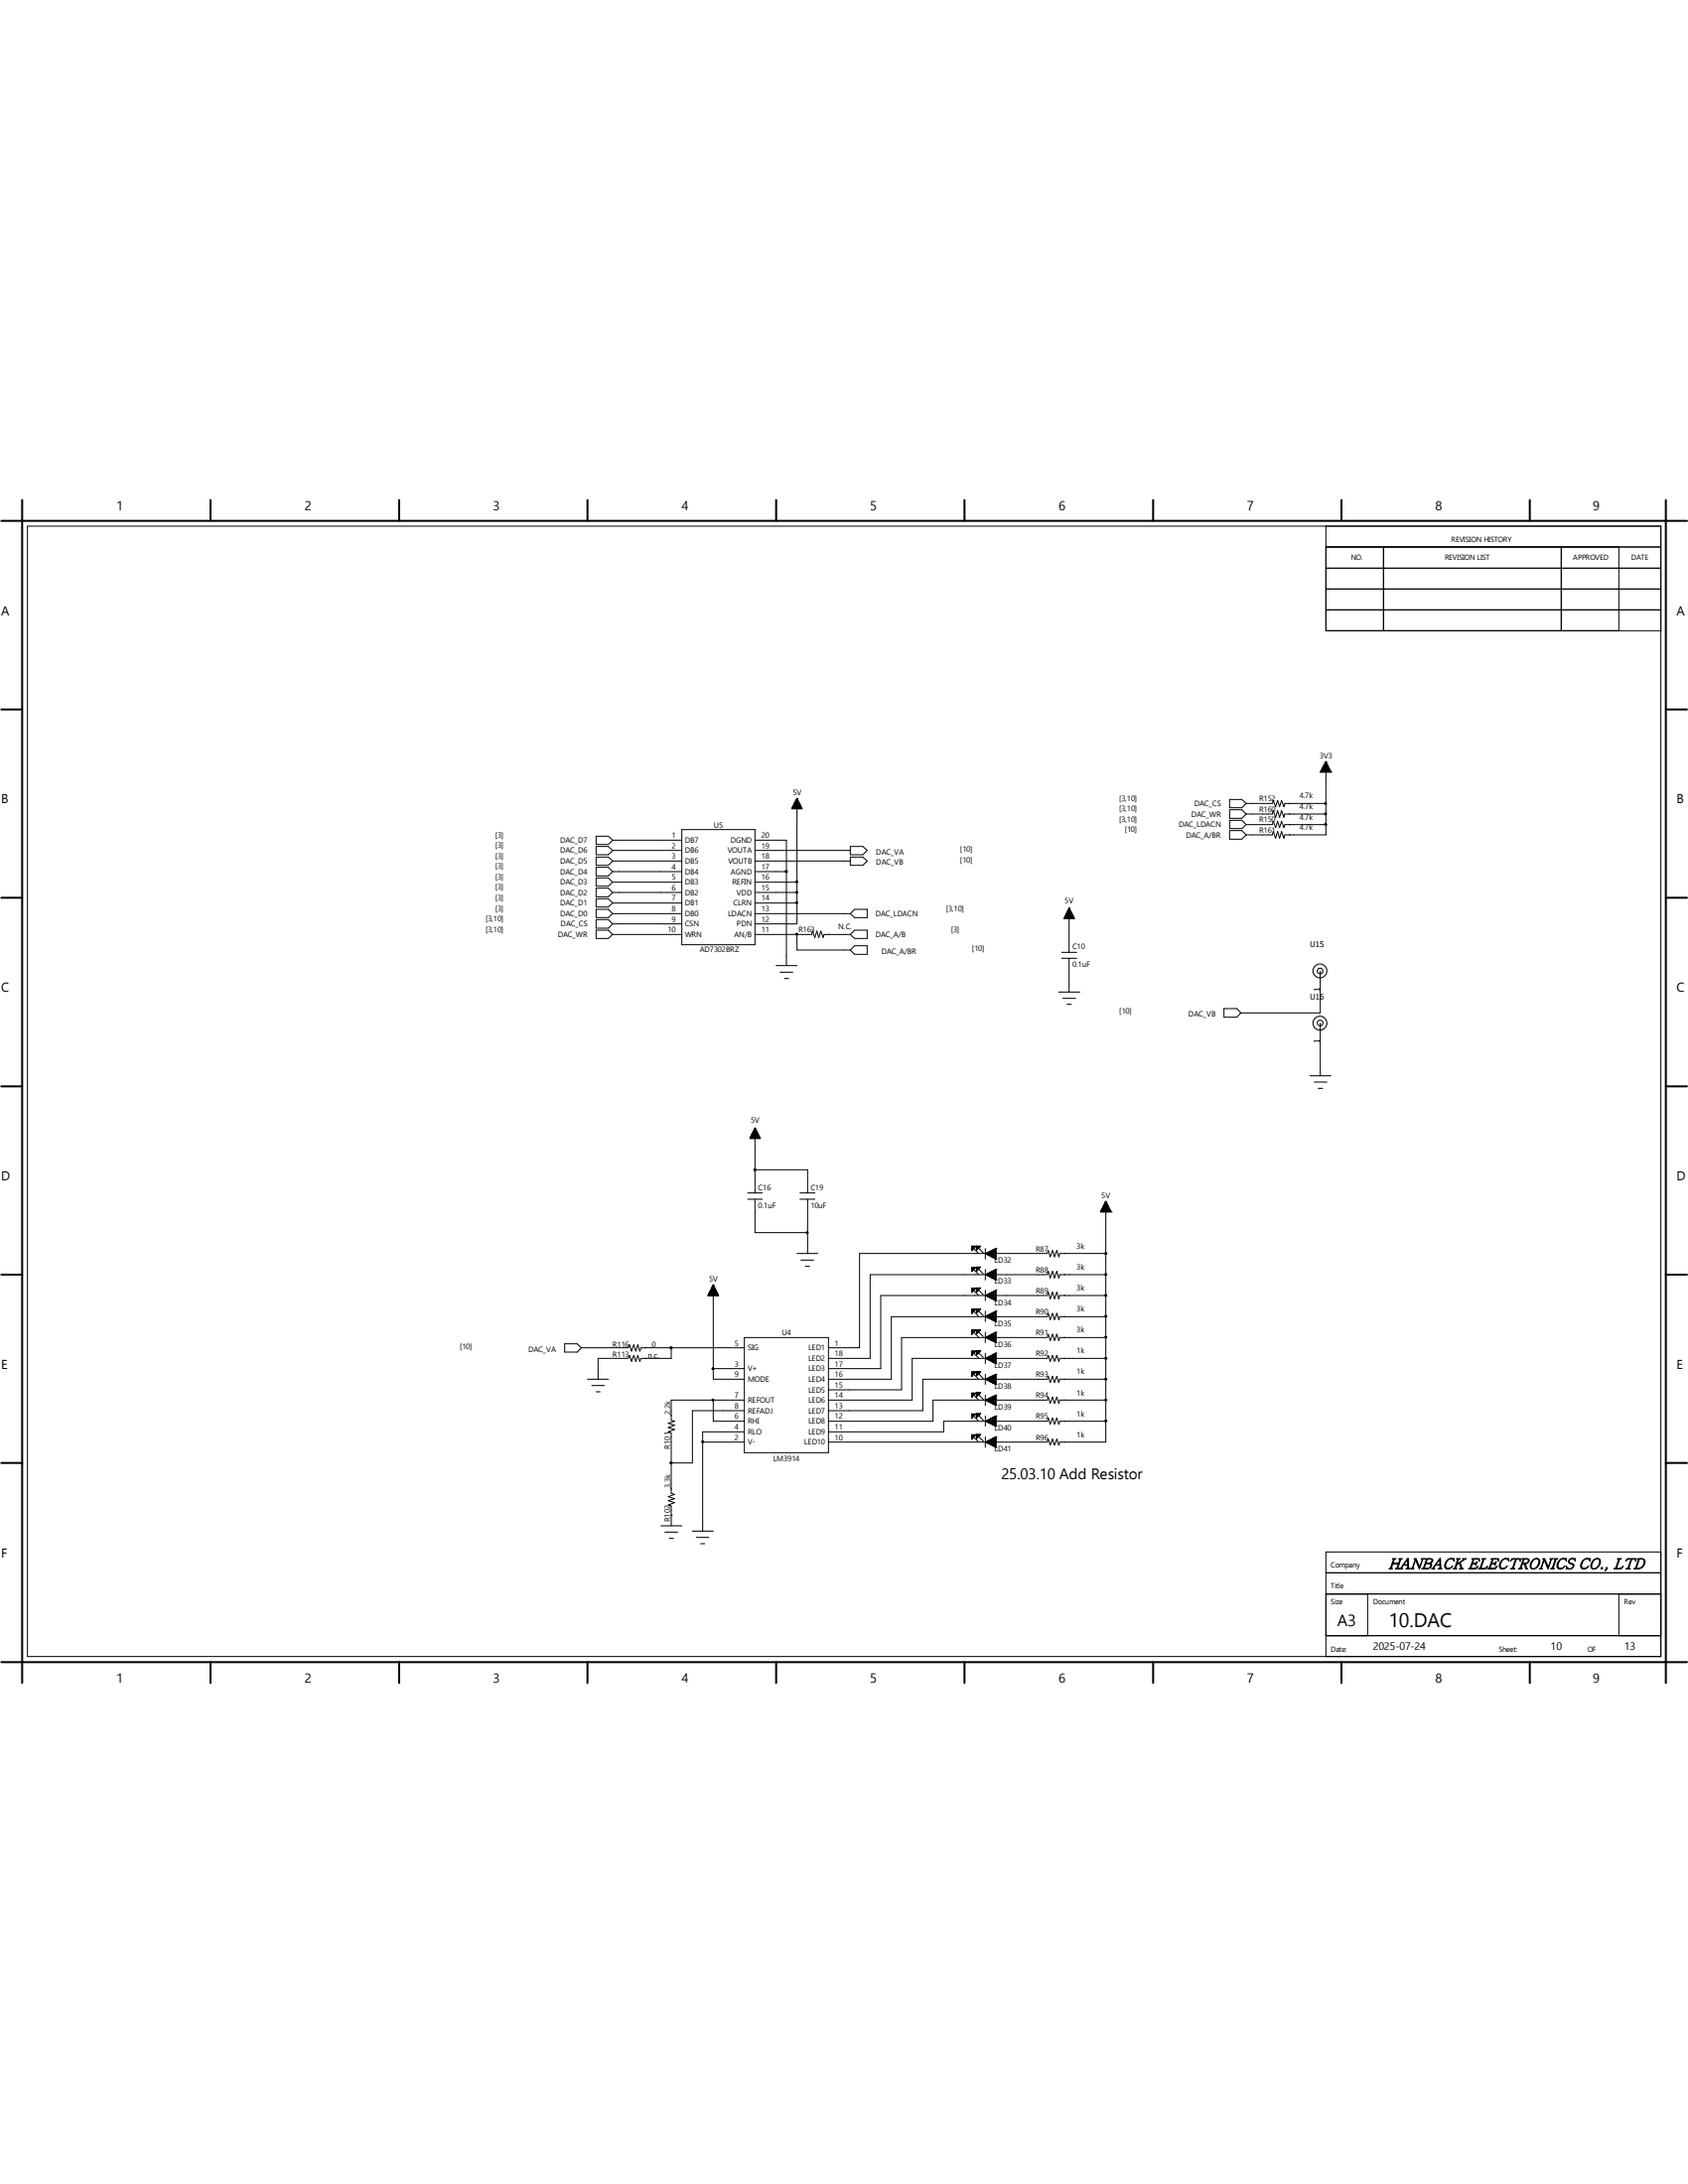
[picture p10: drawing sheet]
<svg xmlns="http://www.w3.org/2000/svg" width="216mm" height="279mm" viewBox="0 0 216 279" stroke-linecap="round" stroke-linejoin="round" font-family="sans-serif">
<g fill="none" stroke="#000" stroke-width=".25">
<path d="M.2 66.6h215.6M2.8 64v151.3M26.9 64v2.6M51.1 64v2.6M75.1 64v2.6M99.3 64v2.6M123.4 64v2.6M147.5 64v2.6M171.6 64v2.6M195.7 64v2.6M213.1 64v151.3M.2 90.8h2.6"/>
<path d="M213.1 90.8h2.7M.2 114.9h2.6M213.1 114.9h2.7M.2 139h2.6M213.1 139h2.7M.2 163.1h2.6M213.1 163.1h2.7M.2 187.2h2.6M213.1 187.2h2.7M.2 212.6h215.6M26.9 212.6v2.7M51.1 212.6v2.7"/>
<path d="M75.1 212.6v2.7M99.3 212.6v2.7M123.4 212.6v2.7M147.5 212.6v2.7M171.6 212.6v2.7M195.7 212.6v2.7"/>
</g>
<g fill="none" stroke="#000" stroke-width=".13">
<path d="M3.5 67.3h208.9v144.6h-208.9zM169.6 67.3v13.4h42.8M169.6 70h42.8M169.6 78h42.8M169.6 75.4h42.8M169.6 72.7h42.8M177 70v10.7M199.7 70v10.7M207.1 70v10.7M168.9 98.8h.1M168.9 98.8h1.3M168.9 98.7h1.3"/>
<path d="M169 98.7h1.2v.1M169 98.6v.2M169 98.6h1.1M169 98.6h1.1v.2M169 98.5v.3M169 98.5h1.1M169.1 98.5h1v.3M169.1 98.4h1M169.1 98.4v.4M169.1 98.8v-.5h.9v.5M169.1 98.3h.9M169.2 98.3h.8v.5"/>
<path d="M169.2 98.2v.6M169.2 98.2h.8M169.2 98.8v-.7h.7v.7M169.2 98.1h.7M169.2 98h.6v.8M169.2 98v.8M169.3 98h.5M169.3 97.9h.5v.9M169.4 97.8h.4v1M169.5 97.7h.2v1.1M169.5 97.6h.1v1.2M169.5 97.5h.1"/>
<path d="M169.5 97.5v1.3M169.6 97.5h.1M169.6 97.5v9.3h-5.3l-.1 .4-.3-.8-.2 .8-.3-.8-.2 .8-.3-.8-.2 .4h-3.3M169.6 97.5l-.7 1.3M169.6 97.5l.6 1.3M169.6 97.5h-.1v1.3M169.7 97.7h-.2v1.1M169.7 97.7h-.3v1.1M169.8 97.9h-.5v.9M170.2 98.8h.1M76.2 107h1.6l.6 .5-.6 .5h-1.6zM76.2 108.3h1.6l.6 .5-.6 .5h-1.6z"/>
<path d="M76.2 109.6h1.6l.6 .6-.6 .5h-1.6zM76.2 111h1.6l.6 .5-.6 .6h-1.6zM76.2 112.3h1.6l.6 .6-.6 .5h-1.6zM76.2 113.6h1.6l.6 .6-.6 .5h-1.6zM76.2 115h1.6l.6 .5-.6 .5h-1.6zM76.2 116.3h1.6l.6 .6-.6 .5h-1.6zM76.2 117.6h1.6l.6 .6-.6 .5h-1.6zM76.2 119h1.6l.6 .5-.6 .6h-1.6zM78.4 107.5h8.8M78.4 108.8h8.8M78.4 110.2h8.8M78.4 111.5h8.8"/>
<path d="M78.4 112.9h8.8M78.4 114.2h8.8M78.4 115.5h8.8M78.4 116.9h8.8M78.4 118.2h8.8M78.4 119.5h8.8M87.2 106.1h9.4v14.8h-9.4zM96.6 107.5h4v16M96.6 108.8h12.2M96.6 110.2h12.2M96.6 111.5h4M96.6 112.9h5.3"/>
<path d="M96.6 114.2h5.3M96.6 115.5h5.3M96.6 116.9h12.2M96.6 119.5h7.2l.1-.4 .3 .8 .3-.8 .2 .8 .3-.8 .3 .8 .1-.4h3.4M101.3 103.4l1.3 .1M101.3 103.3h1.2M101.3 103.3v.2M101.4 103.3h1.1M101.4 103.2h1v.3M101.4 103.2v.3M101.4 103.2h1M101.4 103.1h1"/>
<path d="M101.4 103.1v.4M101.5 103.1h.9v.4M101.5 103h.9M101.6 102.9h.7M101.6 102.8h.7v.7M101.6 102.7v.8M101.6 102.7h.6M101.7 102.7h.5M101.7 102.7h.5v.8M101.7 102.6v.9M101.7 102.6h.5v.9M101.7 102.5v1"/>
<path d="M101.8 102.5h.4M101.8 102.4h.3v1.1M101.8 102.4v1.1M101.8 102.4h.3M101.8 102.4h.2M101.8 102.3v1.2M101.9 102.3h.1v1.2M101.9 102.3h.1M101.9 102.2h.1M101.9 102.2v16h-5.3M101.9 119.5v2h6.9M101.9 102.2l-.6 1.3h1.3"/>
<path d="M101.9 102.2l.7 1.3M101.9 102.2v1.3M102 102.2v1.3M102.3 102.8h-.7v.7M102.3 103h-.8v.5M102.3 102.9v.6M102.4 103v.5M102.5 103.4h-1.2v.1M102.5 103.3v.2M108.8 108.3h1.6l.5 .5-.5 .5h-1.6zM108.8 109.6h1.6l.5 .6-.5 .5h-1.6zM109.3 116.3h1.6v1.1h-1.6l-.5-.5z"/>
<path d="M109.3 119h1.6v1.1h-1.6l-.5-.6zM136.1 117.5h1.3M136.1 117.4v.1M136.1 117.4h1.3M136.2 117.4h1.1v.1M136.2 117.3h1.1M136.2 117.3v.2M136.2 117.3h1.1v.2M136.2 117.2h1M136.2 117.2v.3M136.3 117.5v-.4h.9v.4M136.3 117.1h.9"/>
<path d="M136.3 117.1h.9v.4M136.3 117v.5M136.4 117h.8M136.4 117.5v-.6h.7v.6M136.4 116.9h.7M136.4 116.8h.7v.7M136.5 116.7h.5v.8M136.5 116.7v.8M136.5 116.7h.5M136.6 116.6h.3v.9M136.6 116.5h.3v1M136.7 116.4h.2v1.1"/>
<path d="M136.7 116.4v1.1M136.7 116.4h.1M136.7 116.3h.1v1.2M136.7 116.2v1.3M136.7 116.2h.1M136.7 116.2v5.6M136.7 116.2l-.6 1.3M136.7 116.2l.7 1.3h-1.3M136.9 116.5h-.3v1M137.1 116.8h-.7v.7M157.3 102.3h1.5l.6 .5-.6 .5h-1.5zM157.3 103.6h1.5l.6 .5-.6 .6h-1.5z"/>
<path d="M157.3 104.9h1.5l.6 .6-.6 .5h-1.5zM157.3 106.3h1.5l.6 .5-.6 .6h-1.5zM159.4 102.8h3.3l.2-.4 .3 .8 .2-.8 .3 .8 .2-.8 .3 .8 .1-.4h5.3M159.4 104.1h3.3l.2-.4 .3 .9 .2-.9 .3 .9 .2-.9 .3 .9 .1-.5h5.3M159.4 105.5h3.3l.2-.4 .3 .8 .2-.8 .3 .8 .2-.8 .3 .8 .1-.4h5.3M169.6 105.5h.1M99.3 123.5h2.6M99.8 124.4h1.6M100.3 125.2h.6M108.8 121.5l.5-.5h1.6v1.1h-1.6zM135.4 126.9h2.7M135.8 121.8h1.9"/>
<path d="M135.8 122.6h1.9M135.9 127.7h1.7M136.5 128.5h.5M136.7 122.6v4.3M156.5 129h1.7l.5 .6-.5 .5h-1.7zM167.6 137.6h2.6M168.1 138.4h1.6M168.6 139.2h.6M168.9 124.2v5.4h-10.2M168.9 130.9v6.7M95.6 152.6h1.9M95.6 153.4h1.9"/>
<path d="M95.9 145.6h1.3M96 145.5h1.2M96 145.5h1.2v.1M96 145.5v.1M96 145.5h1.1M96.1 145.6v-.2h1v.2M96.1 145.3h1M96.1 145.3h1v.3M96.1 145.2h.9M96.1 145.2v.4M96.1 145.2h.9v.4M96.1 145.1v.5"/>
<path d="M96.2 145.1h.8M96.2 145.1h.7v.5M96.2 145v.6M96.2 145h.7M96.3 144.9h.6v.7M96.3 144.9v.7M96.3 144.9h.6M96.3 144.8v.8M96.4 144.8h.4M96.4 144.7h.4v.9M96.4 144.7v.9M96.4 144.7h.4"/>
<path d="M96.4 144.6h.3v1M96.5 144.5h.2v1.1M96.5 144.4h.1v1.2M96.5 144.4v1.2M96.6 144.3h.1M96.6 144.3v8.3M96.6 153.4v4.3h6.7M96.6 149.6h6.7v3M96.6 144.3l-.7 1.3M96.6 144.3l.6 1.3M96.6 144.4h.1M96.6 144.5h-.1v1.1"/>
<path d="M96.7 144.6h-.3v1M102.3 152.6h1.9M102.3 153.4h1.9M103.3 153.4v7M124.3 160h.1M124.4 159.4v.5h-.1M124.5 159.7l.6 .6M124.5 159.4v.3h-.2M124.7 159.4v.2h-.4M124.8 159.4h.1M124.8 159.4h-.5v.6M124.8 159.4l-.5 .6"/>
<path d="M124.9 159.9h.1M124.9 159.4h.5l-.5 .5zM124.9 159.7h.2M125 159.4v.5M125.1 159.4v.3M125.1 159.6l.7 .7M125.3 159.4v.2h-.4M125.4 159.4v.1M126 159.7v1.4M127 159.9v1M127.3 159.8v1.2M127.4 159.7h.1"/>
<path d="M127.4 159.7v1.4M127.4 159.7l-1.4 .7M127.4 159.9h-.3v1h.3M127.4 160h-.6v.8h.6M140.8 155h.1M140.8 155h1.3M140.8 155v-.1h1.3v.1M140.8 154.9h1.2M140.9 154.8h1.1v.2M140.9 154.7h1v.3M140.9 154.7v.3M141 154.6h.9"/>
<path d="M141 154.6h.9v.4M141 154.5h.9M141 154.6v.4M141.1 155v-.5h.7v.5M141.1 154.4h.7M141.1 154.4h.7v.6M141.1 154.3v.7M141.1 154.3h.7M141.1 154.3h.6v.7M141.1 154.2v.8M141.2 154.2h.5M141.2 154.2h.5v.8"/>
<path d="M141.2 154.1v.9M141.2 154.1h.4M141.3 154.1h.3v.9M141.3 154h.3v1M141.4 153.8h.1v1.2M141.4 153.8v1.2M141.4 153.8h.1M141.4 153.7v1.3M141.4 153.7h.1M141.4 153.7v30.8h-5.8l-.2 .4-.2-.8-.3 .8-.3-.8-.3 .8-.2-.8-.2 .4h-27.9M141.4 153.7l-.6 1.3M141.4 153.7l.7 1.3"/>
<path d="M141.6 153.9h-.3v1.1M141.6 154h-.3v1M142 154.8h-1.1v.2M142.1 155h.1M72.2 171.9h1.6l.5 .5-.5 .6h-1.6zM74.3 172.4h6l.2-.4 .3 .8 .3-.8 .2 .8 .3-.8 .2 .8 .2-.4h13.2M75.1 176.4h2.7M75.7 177.2h1.6M76.2 178.1h.6M85.9 172.4v1.4h-3.9l-.2 .4-.2-.8-.3 .8-.2-.8-.3 .8-.3-.8-.2 .4h-3.8v2.6M90.6 165.7h1.3M90.6 165.7v-.1h1.2v.1"/>
<path d="M90.6 165.5h1.2M90.7 165.5h1v.2M90.7 165.4v.3M90.7 165.4h1M90.7 165.4h1v.3M90.7 165.3v.4M90.8 165.3h.9M90.8 165.3h.9v.4M90.8 165.2v.5M90.8 165.2h.8M90.8 165.7v-.6h.8v.6M90.9 165.1h.6v.6"/>
<path d="M90.9 165.1h.7M90.9 165v.7M90.9 165h.6M91 164.9h.5v.8M91 164.8h.4v.9M91.1 164.7h.3v1M91.1 164.7v1M91.1 164.7h.3M91.1 164.6h.3v1.1M91.1 164.5v1.2M91.1 164.5h.2M91.1 164.5h.2v1.2"/>
<path d="M91.2 164.5h.1M91.2 164.4h.1M91.2 175.1h4M91.2 179.1v2.7h4M91.2 164.4v12h4M91.2 164.4l.7 1.3h-1.3zM91.4 164.8h-.4v.9M91.5 164.9h-.5v.8M91.9 165.7h-1.3M95.2 171.1h10.8v14.7h-10.8zM95.2 179.1h-9.3v2.6l.4 .1-.8 .3 .8 .2-.8 .3 .8 .3-.8 .3 .4 .1v7.8l.4 .1-.8 .3 .8 .2-.8 .3 .8 .2-.8 .3 .4 .2v2.5M101.9 160.4h2.7"/>
<path d="M102.4 161.2h1.7M103 162h.5M124.3 162.6h.1M124.3 165.3h.1M124.3 168h.1M124.3 170.7h.1M124.3 173.4h.1M124.3 176.1h.1M124.3 178.7h.1M124.4 162.1v.4h-.1M124.4 164.8v.4h-.1M124.4 167.5v.4h-.1"/>
<path d="M124.4 170.1v.5h-.1M124.4 172.8v.4h-.1M124.4 175.5v.4h-.1M124.4 178.2v.4h-.1M124.5 162.3l.6 .7M124.5 165l.6 .7M124.5 167.7l.6 .7M124.5 170.4l.6 .6M124.5 173.1l.6 .6M124.5 175.7l.6 .7M124.5 178.4l.6 .7M124.5 162.1v.3h-.2"/>
<path d="M124.5 164.8v.3h-.2M124.5 167.5v.2h-.2M124.5 170.1v.3h-.2M124.5 172.8v.3h-.2M124.5 175.5v.3h-.2M124.5 178.2v.3h-.2M124.7 162.1v.2h-.4M124.7 164.8v.1h-.4M124.7 167.5v.1h-.4M124.7 170.1v.2h-.4M124.7 172.8v.2h-.4M124.7 175.5v.1h-.4"/>
<path d="M124.7 178.2v.2h-.4M124.8 162.1h.1M124.8 164.8h.1M124.8 167.5h.1M124.8 170.1h.1M124.8 172.8h.1M124.8 175.5h.1M124.8 178.2h.1M124.8 162.1h-.5v.5M124.8 164.8h-.5v.5M124.8 167.5h-.5v.5M124.8 170.1h-.5v.6"/>
<path d="M124.8 172.8h-.5v.6M124.8 175.5h-.5v.6M124.8 178.2h-.5v.5M124.8 162.1l-.5 .5M124.8 164.8l-.5 .5M124.8 167.5l-.5 .5M124.8 170.1l-.5 .6M124.8 172.8l-.5 .6M124.8 175.5l-.5 .6M124.8 178.2l-.5 .5M124.9 162.1h.5l-.5 .5zM124.9 164.8h.5l-.5 .5z"/>
<path d="M124.9 167.5h.5l-.5 .5zM124.9 170.1h.5l-.5 .5zM124.9 172.8h.5l-.5 .6zM124.9 175.5h.5l-.5 .5zM124.9 178.1h.5l-.5 .6zM124.9 162.5h.1M124.9 162.4h.2M124.9 165.2h.1M124.9 165.1h.2M124.9 164.9h.4M124.9 167.9h.1M124.9 167.7h.2"/>
<path d="M124.9 167.6h.4M124.9 170.6h.1M124.9 170.4h.2M124.9 170.3h.4M124.9 173.2h.1M124.9 173.1h.2M124.9 173h.4M124.9 172.8h.5M124.9 175.9h.1M124.9 175.8h.2M124.9 175.6h.4M124.9 175.5h.5"/>
<path d="M124.9 178.6h.1M124.9 178.5h.2M125 162.1v.5M125 164.8v.4M125 167.5v.4M125 170.1v.5M125 172.8v.5M125 175.5v.4M125 178.1v.5M125.1 162.1v.3M125.1 164.8v.3M125.1 167.5v.3"/>
<path d="M125.1 170.1v.4M125.1 172.8v.3M125.1 175.5v.3M125.1 178.1v.4M125.1 162.3l.7 .7M125.1 165l.7 .7M125.1 167.6l.7 .7M125.1 170.3l.7 .7M125.1 173l.7 .7M125.1 175.7l.7 .7M125.1 178.4l.7 .6M125.3 162.1v.2h-.4"/>
<path d="M125.3 164.8v.2M125.3 167.5v.1M125.3 170.1v.2M125.3 172.8v.2M125.3 175.5v.2M125.3 178.1v.3h-.4M125.4 162.1h-.5M125.4 164.8h-.5M125.4 167.5h.1M125.4 170.1v.1M125.4 172.8v.1M125.4 175.5v.1"/>
<path d="M125.4 178.1v.1h-.5M126 160.4h.1M126 163.1h.1M126 165.7h.1M126 168.4h.1M126 171.1h.1M126 173.8h.1M126 176.4h.1M126 179.1h.1M126 162.4v1.3M126 165.1v1.3M126 167.7v1.4"/>
<path d="M126 170.4v1.3M126 173.1v1.4M126 175.8v1.3M126 178.5v1.3M126 160.4l1.4 .7M126 163.1l1.4 .6M126 165.7l1.4 .7M126 168.4l1.4 .7M126 171.1l1.4 .6M126 173.8l1.4 .7M126 176.4l1.4 .7M126 179.1l1.4 .7"/>
<path d="M126.2 160.3v.1M126.2 163v.2M126.2 165.7v.1M126.2 168.3v.2M126.2 171v.2M126.2 173.7v.2M126.2 176.4v.1M126.2 179v.2M126.3 160.2h1.1M126.3 162.9h1.1M126.3 165.6h1.1M126.3 168.3h1.1"/>
<path d="M126.3 171h1.1M126.3 173.7h1.1M126.3 176.3h1.1M126.3 179h1.1M126.3 160.2v.3h1.1M126.3 162.9v.3h1.1M126.3 165.6v.3h1.1M126.3 168.3v.3h1.1M126.3 171v.2h1.1M126.3 173.7v.2h1.1M126.3 176.3v.3h1.1M126.3 179v.3h1.1"/>
<path d="M126.4 160.2v.4M126.4 162.9v.4M126.4 165.5v.4M126.4 168.2v.4M126.4 170.9v.4M126.4 173.6v.4M126.4 176.2v.5M126.4 178.9v.5M126.5 160.1h.9M126.5 162.8h.9M126.5 165.5h.9M126.5 168.1h.9"/>
<path d="M126.5 170.9h.9M126.5 173.5h.9M126.5 176.2h.9M126.5 178.9h.9M126.6 160.1v.6h.8M126.6 162.8v.5h.8M126.6 165.5v.5h.8M126.6 168.1v.6h.8M126.6 170.9v.5h.8M126.6 173.5v.5h.8M126.6 176.2v.5h.8M126.6 178.9v.5h.8"/>
<path d="M126.7 160.1v.6M126.7 162.7v.7M126.7 165.4v.7M126.7 168.1v.6M126.7 170.7v.7M126.7 173.4v.7M126.7 176.1v.7M126.7 178.8v.7M127 162.6v.9M127 165.3v.9M127 167.9v1M127 170.6v1"/>
<path d="M127 173.3v1M127 176v1M127 178.6v1M127.3 162.4v1.3M127.3 165.1v1.2M127.3 167.8v1.2M127.3 170.5v1.2M127.3 173.1v1.3M127.3 175.9v1.2M127.3 178.5v1.2M127.4 161.1h.1M127.4 163.7h.1"/>
<path d="M127.4 162.4h.1M127.4 166.4h.1M127.4 165.1h.1M127.4 169.1h.1M127.4 167.7h.1M127.4 171.7h.1M127.4 170.4h.1M127.4 174.5h.1M127.4 173.1h.1M127.4 177.1h.1M127.4 175.8h.1M127.4 179.8h.1"/>
<path d="M127.4 178.5h.1M127.4 162.4v1.3M127.4 165.1v1.3M127.4 167.7v1.4M127.4 170.4v1.3M127.4 173.1v1.4M127.4 175.8v1.3M127.4 178.5v1.3M127.4 162.6h-.6v.9h.6M127.4 165.3h-.6v.9h.6M127.4 168h-.6v.8h.6M127.4 170.7h-.6v.8h.6"/>
<path d="M127.4 173.4h-.6v.8h.6M127.4 176.1h-.6v.8h.6M127.4 178.7h-.6v.8h.6M127.4 162.5h-.3v1.1h.3M127.4 165.2h-.3v1.1h.3M127.4 167.9h-.3v1.1h.3M127.4 170.6h-.3v1h.3M127.4 173.2h-.3v1.1h.3M127.4 175.9h-.3v1.1h.3M127.4 178.6h-.3v1.1h.3M127.4 162.4l-1.4 .7M127.4 165.1l-1.4 .6"/>
<path d="M127.4 167.7l-1.4 .7M127.4 170.4l-1.4 .7M127.4 173.1l-1.4 .7M127.4 175.8l-1.4 .6M127.4 178.5l-1.4 .6M141.4 171.1h-5.8l-.2 .4-.2-.8-.3 .8-.3-.8-.3 .8-.2-.8-.2 .4h-18.6v6.7h-9.3M141.4 160.4h-5.8l-.2 .4-.2-.8-.3 .8-.3-.8-.3 .8-.2-.8-.2 .4h-24v12h-3.9M141.4 165.7h-5.8l-.2 .5-.2-.9-.3 .9-.3-.9-.3 .9-.2-.9-.2 .4h-21.3v9.4h-6.6M141.4 179.1h-5.8l-.2 .4-.2-.8-.3 .8-.3-.8-.3 .8-.2-.8-.2 .4h-14.6v2.7h-13.3M141.4 173.8h-5.8l-.2 .4-.2-.8-.3 .8-.3-.8-.3 .8-.2-.8-.2 .4h-17.2v5.3h-10.7M141.4 176.4h-5.8l-.2 .5-.2-.8-.3 .8-.3-.8-.3 .8-.2-.8-.2 .3h-15.9v4.1h-12M141.4 168.4h-5.8l-.2 .4-.2-.8-.3 .8-.3-.8-.3 .8-.2-.8-.2 .4h-19.9v8h-8"/>
<path d="M141.4 163.1h-5.8l-.2 .4-.2-.9-.3 .9-.3-.9-.3 .9-.2-.9-.2 .5h-22.6v10.7h-5.3M84.5 195.2h2.7M85 196h1.7M85.6 196.8h.5M85.9 193.8h.1M88.6 195.9h2.6M89.1 196.7h1.6M89.6 197.5h.5M89.9 184.5h5.3M95.2 183.2h-5.3v12.7M95.2 180.5h-6.6v6.7h-2.7M124.3 181.4h.1"/>
<path d="M124.3 184.1h.1M124.4 180.9v.4h-.1M124.4 183.6v.3h-.1M124.5 181.1l.6 .7M124.5 183.8l.6 .6M124.5 180.9v.2h-.2M124.5 183.6v.2h-.2M124.7 180.9v.1h-.4M124.7 183.6v.1h-.4M124.8 180.9h.1M124.8 183.6h.1M124.8 180.9h-.5v.5"/>
<path d="M124.8 183.6h-.5v.5M124.8 180.9l-.5 .5M124.8 183.6l-.5 .5M124.9 180.8h.5l-.5 .6zM124.9 183.5h.5l-.5 .6zM124.9 181.3h.1M124.9 181.1h.2M124.9 183.9h.1M124.9 183.8h.2M124.9 183.7h.4M125 180.8v.5M125 183.5v.5"/>
<path d="M125.1 180.8v.4M125.1 183.5v.4M125.1 181l.7 .7M125.1 183.7l.7 .7M125.3 180.8v.2h-.4M125.3 183.5v.2M125.4 180.8l-.5 .1M125.4 183.5l-.5 .1M126 181.8h.1M126 184.5h.1M126 181.1v1.4M126 183.8v1.4"/>
<path d="M126 181.8l1.4 .7M126 184.5l1.4 .7M126.2 181.7v.2M126.2 184.4v.2M126.3 181.7h1.1M126.3 184.4h1.1M126.3 181.7v.2h1.1M126.3 184.4v.2h1.1M126.4 181.6v.4M126.4 184.3v.4M126.5 181.5h.9M126.5 184.2h.9"/>
<path d="M126.6 181.5v.6h.8M126.6 184.2v.5h.8M126.7 181.4v.8M126.7 184.1v.7M127 181.3v1M127 184v1M127.3 181.2v1.2M127.3 183.9v1.2M127.4 182.5h.1M127.4 181.1h.1M127.4 185.2h.1M127.4 183.8h.1"/>
<path d="M127.4 181.1v1.4M127.4 183.8v1.4M127.4 181.4h-.6v.8h.6M127.4 184.1h-.6v.8h.6M127.4 181.3h-.3v1h.3M127.4 183.9h-.3v1.1h.3M127.4 181.1l-1.4 .7M127.4 183.8l-1.4 .7M141.4 181.8h-5.8l-.2 .4-.2-.8-.3 .8-.3-.8-.3 .8-.2-.8-.2 .4h-13.2v1.4h-14.7M212.4 198.5h-42.8v13.4M169.6 209.3h42.8M169.6 203.9h42.8"/>
<path d="M169.6 201.2h42.8M174.9 203.9v5.4M207.1 203.9v5.4"/>
<circle cx="168.8" cy="124.2" r=".89"/>
<circle cx="168.8" cy="130.9" r=".89"/>
<circle cx="168.8" cy="124.2" r=".36"/>
<circle cx="168.8" cy="130.9" r=".36"/>
</g>
<g fill="#000" stroke="#000" stroke-width=".13">
<path d="M100.5 111.4h.2v.2h-.2z" fill-rule="evenodd"/>
<path d="M85.7 172.3h.2v.2h-.2z" fill-rule="evenodd"/>
<path d="M85.7 187.1h.2v.1h-.2z" fill-rule="evenodd"/>
<circle cx="101.9" cy="114.2" r=".13"/>
<circle cx="101.9" cy="115.5" r=".13"/>
<circle cx="101.9" cy="112.8" r=".13"/>
<circle cx="101.9" cy="119.5" r=".13"/>
<circle cx="169.5" cy="104.1" r=".13"/>
<circle cx="169.5" cy="102.8" r=".13"/>
<circle cx="169.5" cy="105.5" r=".13"/>
<circle cx="96.6" cy="149.6" r=".13"/>
<circle cx="103.3" cy="157.7" r=".13"/>
<circle cx="91.2" cy="179.1" r=".13"/>
<circle cx="91.2" cy="175.1" r=".13"/>
<circle cx="141.4" cy="163" r=".13"/>
<circle cx="141.4" cy="173.8" r=".13"/>
<circle cx="141.4" cy="176.4" r=".13"/>
<circle cx="141.4" cy="165.7" r=".13"/>
<circle cx="141.4" cy="168.4" r=".13"/>
<circle cx="141.4" cy="171.1" r=".13"/>
<circle cx="141.4" cy="179.1" r=".13"/>
<circle cx="141.4" cy="160.4" r=".13"/>
<circle cx="89.9" cy="184.4" r=".13"/>
<circle cx="141.4" cy="181.8" r=".13"/>
</g>
<text font-size="2.5" x="177.6" y="208.2">10.DAC</text>
<text font-size="2.1" x="171" y="208">A3</text>
<g font-size="1.9">
<text x="128.1" y="189.2">25.03.10 Add Resistor</text>
<text x="177.6" y="200.7">HANBACK ELECTRONICS CO., LTD</text>
</g>
<g font-size="1.7">
<text x="14.9" y="65.3">1</text>
<text x="39" y="65.3">2</text>
<text x="63.1" y="65.3">3</text>
<text x="87.2" y="65.3">4</text>
<text x="111.3" y="65.3">5</text>
<text x="135.4" y="65.3">6</text>
<text x="159.5" y="65.3">7</text>
<text x="183.6" y="65.3">8</text>
<text x="203.7" y="65.3">9</text>
<text x=".2" y="78.7">A</text>
<text x="214.4" y="78.7">A</text>
<text x=".2" y="102.8">B</text>
<text x="214.4" y="102.8">B</text>
<text x=".2" y="126.9">C</text>
<text x="214.4" y="126.9">C</text>
<text x=".2" y="151">D</text>
<text x="214.4" y="151">D</text>
<text x=".2" y="175.1">E</text>
<text x="214.4" y="175.1">E</text>
<text x=".2" y="199.2">F</text>
<text x="214.4" y="199.2">F</text>
<text x="14.9" y="215.3">1</text>
<text x="39" y="215.3">2</text>
<text x="63.1" y="215.3">3</text>
<text x="87.2" y="215.3">4</text>
<text x="111.3" y="215.3">5</text>
<text x="135.4" y="215.3">6</text>
<text x="159.5" y="215.3">7</text>
<text x="183.6" y="215.3">8</text>
<text x="203.7" y="215.3">9</text>
</g>
<g font-size="1.4">
<text x="175.6" y="211.1">2025-07-24</text>
<text x="198.3" y="211.1">10</text>
<text x="207.7" y="211.1">13</text>
</g>
<g font-size="1.1">
<text x="168.9" y="126.8" transform="rotate(-90 168.9 126.8)">1</text>
<text x="168.9" y="133.5" transform="rotate(-90 168.9 133.5)">1</text>
</g>
<g font-size="1">
<text x="172.8" y="71.6">NO.</text>
<text x="184.8" y="71.6">REVISION LIST</text>
<text x="185.6" y="69.3">REVISION HISTORY</text>
<text x="201.2" y="71.6">APPROVED</text>
<text x="208.7" y="71.6">DATE</text>
<text x="101.4" y="101.7">5V</text>
<text x="168.8" y="97">3V3</text>
<text x="63.3" y="107.1">[3]</text>
<text x="71.6" y="107.8">DAC_D7</text>
<text x="85.9" y="107.2">1</text>
<text x="87.6" y="107.8">DB7</text>
<text x="91.3" y="105.9">U5</text>
<text x="93.4" y="107.8">DGND</text>
<text x="97.4" y="107.2">20</text>
<text x="143.1" y="102.5">[3,10]</text>
<text x="143.1" y="103.8">[3,10]</text>
<text x="143.1" y="105.2">[3,10]</text>
<text x="143.8" y="106.5">[10]</text>
<text x="150.7" y="105.8">DAC_LDACN</text>
<text x="151.7" y="107.1">DAC_A/BR</text>
<text x="152.4" y="104.5">DAC_WR</text>
<text x="152.7" y="103.1">DAC_CS</text>
<text x="161" y="102.5">R152</text>
<text x="161" y="103.8">R160</text>
<text x="161" y="105.2">R150</text>
<text x="161" y="106.6">R161</text>
<text x="166.2" y="102.2">4.7k</text>
<text x="166.2" y="103.5">4.7k</text>
<text x="166.2" y="104.9">4.7k</text>
<text x="166.2" y="106.2">4.7k</text>
<text x="63.3" y="108.5">[3]</text>
<text x="63.3" y="109.9">[3]</text>
<text x="63.3" y="111.2">[3]</text>
<text x="63.3" y="112.5">[3]</text>
<text x="63.3" y="113.8">[3]</text>
<text x="71.6" y="109.1">DAC_D6</text>
<text x="71.6" y="110.5">DAC_D5</text>
<text x="71.6" y="111.8">DAC_D4</text>
<text x="71.6" y="113.2">DAC_D3</text>
<text x="85.9" y="108.5">2</text>
<text x="85.9" y="109.9">3</text>
<text x="85.9" y="111.2">4</text>
<text x="85.9" y="112.6">5</text>
<text x="85.9" y="113.9">6</text>
<text x="87.6" y="109.1">DB6</text>
<text x="87.6" y="110.5">DB5</text>
<text x="87.6" y="111.8">DB4</text>
<text x="87.6" y="113.2">DB3</text>
<text x="93" y="109.1">VOUTA</text>
<text x="93.1" y="110.5">VOUTB</text>
<text x="93.5" y="111.8">AGND</text>
<text x="93.6" y="113.2">REFIN</text>
<text x="97.4" y="113.9">15</text>
<text x="97.4" y="112.6">16</text>
<text x="97.4" y="111.2">17</text>
<text x="97.4" y="109.9">18</text>
<text x="97.4" y="108.5">19</text>
<text x="112.1" y="109.3">DAC_VA</text>
<text x="112.1" y="110.7">DAC_VB</text>
<text x="122.8" y="109">[10]</text>
<text x="122.8" y="110.3">[10]</text>
<text x="62.1" y="117.9">[3,10]</text>
<text x="62.1" y="119.2">[3,10]</text>
<text x="63.3" y="115.2">[3]</text>
<text x="63.3" y="116.5">[3]</text>
<text x="71.3" y="119.9">DAC_WR</text>
<text x="71.6" y="114.5">DAC_D2</text>
<text x="71.6" y="115.9">DAC_D1</text>
<text x="71.6" y="117.2">DAC_D0</text>
<text x="71.7" y="118.5">DAC_CS</text>
<text x="85.4" y="119.3">10</text>
<text x="85.9" y="115.2">7</text>
<text x="85.9" y="116.6">8</text>
<text x="85.9" y="117.9">9</text>
<text x="87.6" y="114.5">DB2</text>
<text x="87.6" y="115.9">DB1</text>
<text x="87.6" y="117.2">DB0</text>
<text x="87.6" y="118.5">CSN</text>
<text x="87.6" y="119.9">WRN</text>
<text x="93.1" y="117.2">LDACN</text>
<text x="93.8" y="115.9">CLRN</text>
<text x="93.9" y="119.9">AN/B</text>
<text x="94.2" y="118.5">PDN</text>
<text x="94.2" y="114.5">VDD</text>
<text x="97.4" y="119.3">11</text>
<text x="97.4" y="117.9">12</text>
<text x="97.4" y="116.6">13</text>
<text x="97.4" y="115.2">14</text>
<text x="102.1" y="119.3">R163</text>
<text x="107.2" y="118.9">N.C.</text>
<text x="112" y="117.2">DAC_LDACN</text>
<text x="112" y="119.9">DAC_A/B</text>
<text x="121" y="116.6">[3,10]</text>
<text x="121.6" y="119.3">[3]</text>
<text x="136.2" y="115.5">5V</text>
<text x="89.5" y="121.8">AD7302BRZ</text>
<text x="112.7" y="122">DAC_A/BR</text>
<text x="124.3" y="121.7">[10]</text>
<text x="137.2" y="121.4">C10</text>
<text x="137.2" y="123.7">0.1uF</text>
<text x="167.6" y="121.1">U15</text>
<text x="143.2" y="129.7">[10]</text>
<text x="152" y="130.1">DAC_VB</text>
<text x="167.6" y="127.8">U16</text>
<text x="96" y="143.6">5V</text>
<text x="97" y="152.2">C16</text>
<text x="97" y="154.6">0.1uF</text>
<text x="103.7" y="152.2">C19</text>
<text x="103.7" y="154.6">10uF</text>
<text x="140.9" y="153.3">5V</text>
<text x="127.2" y="161.6">LD32</text>
<text x="132.5" y="160.1">R87</text>
<text x="137.7" y="159.8">3k</text>
<text x="90.7" y="164">5V</text>
<text x="127.2" y="164.3">LD33</text>
<text x="127.2" y="167">LD34</text>
<text x="132.5" y="162.8">R88</text>
<text x="132.5" y="165.5">R89</text>
<text x="137.7" y="162.4">3k</text>
<text x="137.7" y="165.1">3k</text>
<text x="137.7" y="167.8">3k</text>
<text x="58.8" y="172.6">[10]</text>
<text x="67.6" y="172.9">DAC_VA</text>
<text x="78.4" y="172.3">R116</text>
<text x="78.4" y="173.7">R113</text>
<text x="82.9" y="173.7">n.c.</text>
<text x="83.4" y="172.3">0</text>
<text x="93.9" y="172.2">5</text>
<text x="95.6" y="172.8">SIG</text>
<text x="100" y="170.9">U4</text>
<text x="103.4" y="172.8">LED1</text>
<text x="106.8" y="172.2">1</text>
<text x="106.8" y="173.5">18</text>
<text x="127.2" y="169.6">LD35</text>
<text x="127.2" y="172.3">LD36</text>
<text x="132.5" y="168.1">R90</text>
<text x="132.5" y="170.9">R91</text>
<text x="132.5" y="173.5">R92</text>
<text x="137.7" y="170.5">3k</text>
<text x="137.7" y="173.1">1k</text>
<text x="93.9" y="174.8">3</text>
<text x="93.9" y="178.9">7</text>
<text x="93.9" y="176.2">9</text>
<text x="95.6" y="175.4">V+</text>
<text x="95.6" y="179.5">REFOUT</text>
<text x="95.6" y="176.8">MODE</text>
<text x="103.4" y="179.5">LED6</text>
<text x="103.4" y="178.1">LED5</text>
<text x="103.4" y="176.8">LED4</text>
<text x="103.4" y="175.4">LED3</text>
<text x="103.4" y="174.1">LED2</text>
<text x="106.8" y="178.9">14</text>
<text x="106.8" y="177.5">15</text>
<text x="106.8" y="176.2">16</text>
<text x="106.8" y="174.8">17</text>
<text x="127.2" y="175">LD37</text>
<text x="127.2" y="177.6">LD38</text>
<text x="132.5" y="176.2">R93</text>
<text x="132.5" y="178.9">R94</text>
<text x="137.7" y="175.8">1k</text>
<text x="137.7" y="178.5">1k</text>
<text x="85.7" y="185.4" transform="rotate(-90 85.7 185.4)">R101</text>
<text x="85.8" y="181" transform="rotate(-90 85.8 181)">2.2k</text>
<text x="93.9" y="184.2">2</text>
<text x="93.9" y="182.9">4</text>
<text x="93.9" y="181.5">6</text>
<text x="93.9" y="180.2">8</text>
<text x="95.6" y="184.8">V-</text>
<text x="95.6" y="183.5">RLO</text>
<text x="95.6" y="182.2">RHI</text>
<text x="95.6" y="180.8">REFADJ</text>
<text x="102.9" y="184.8">LED10</text>
<text x="103.4" y="183.5">LED9</text>
<text x="103.4" y="182.2">LED8</text>
<text x="103.4" y="180.8">LED7</text>
<text x="106.8" y="184.2">10</text>
<text x="106.8" y="182.9">11</text>
<text x="106.8" y="181.5">12</text>
<text x="106.8" y="180.2">13</text>
<text x="127.2" y="180.3">LD39</text>
<text x="127.2" y="183">LD40</text>
<text x="127.2" y="185.7">LD41</text>
<text x="132.5" y="181.5">R95</text>
<text x="132.5" y="184.2">R96</text>
<text x="137.7" y="181.2">1k</text>
<text x="137.7" y="183.9">1k</text>
<text x="85.8" y="190.4" transform="rotate(-90 85.8 190.4)">3.3k</text>
<text x="98.9" y="186.9">LM3914</text>
<text x="85.7" y="194.7" transform="rotate(-90 85.7 194.7)">R102</text>
<text x="170.2" y="203.2">Title</text>
<text x="170.2" y="200.6">Company</text>
<text x="170.2" y="205.3">Size</text>
<text x="175.6" y="205.3">Document</text>
<text x="207.7" y="205.3">Rev</text>
<text x="170.2" y="211.3">Date:</text>
<text x="191.7" y="211.3">Sheet:</text>
<text x="203" y="211.3">OF</text>
</g>
</svg>
